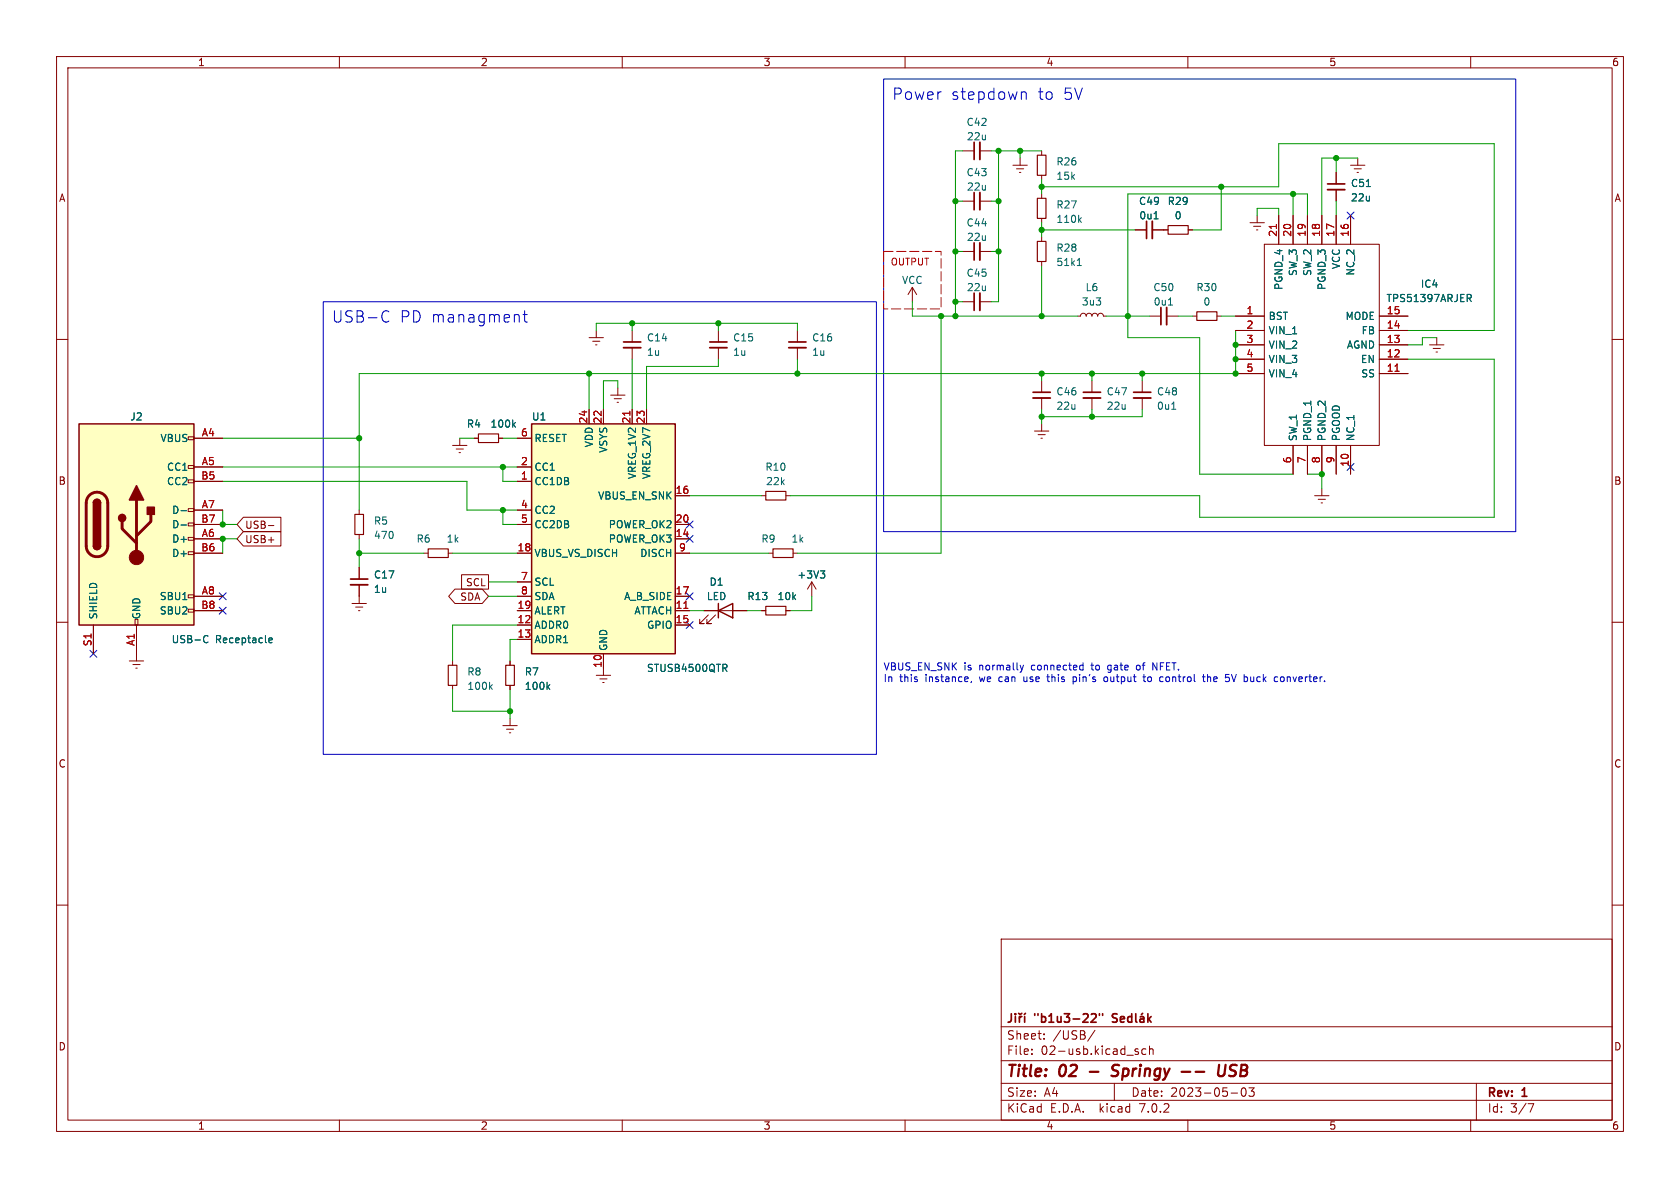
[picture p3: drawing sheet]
<svg xmlns="http://www.w3.org/2000/svg" width="297mm" height="210mm" viewBox="0 0 297 210" stroke-linecap="round" stroke-linejoin="round" font-family="sans-serif">
<g fill="none" stroke="#840000" stroke-width=".18">
<path d="M10 10h277v190h-277zM12 12h273v186h-273zM60 10v2M110 10v2M160 10v2M210 10v2M260 10v2M170.2 26.7h2M170.2 35.6h2M173.2 26.7h2.1M173.2 35.6h2.1M179.1 29.2h2.5"/>
<path d="M179.7 29.8h1.3M180.2 30.5h.3M180.3 27.9v1.3M184.1 26.7v.7M184.1 31v.8M184.1 34.3v.8M184.1 38.6v.8M221 39.4h2.5M222.2 38.1v1.3M226.1 38.1v5.1M228.6 38.1v5.1M231.1 38.1v5.1"/>
<path d="M233.7 38.1v5.1M236.2 30.5v2M236.2 33.5v2.1M236.2 38.1v5.1M238.8 29.2h2.5M238.8 38.1v5.1M239.4 29.8h1.3M239.9 30.5h.3M240 27.9v1.3M10 60h2M104.1 59.7h2.6M105.4 58.4v1.3"/>
<path d="M111.8 58.4v2.1M127 58.4v2.1M141 58.4v2.1M161.3 50.8l-.8 1.3M161.3 50.8v2.5M161.3 50.8l.8 1.3M170.2 44.5h2M170.2 53.3h2M173.2 44.5h2.1M173.2 53.3h2.1M184.1 41.9v.8M184.1 46.2v.8"/>
<path d="M190.5 55.9h.5l.2-.4 .3-.1 .4 .1 .1 .4 .2-.4 .3-.1 .4 .1 .1 .4 .2-.4 .4-.1 .3 .1 .2 .4 .1-.4 .4-.1 .3 .1 .2 .4h.5M200.7 40.6h2M203.2 55.9h2M203.7 40.6h2.8M206.2 55.9h2.1M210.1 40.6h.7M210.8 55.9h.8M215.1 55.9h.8M218.4 55.9h5.1M218.4 58.4h5.1M221.6 40h1.3M222.1 40.6h.3"/>
<path d="M223.5 43.2h20.3v35.5h-20.3zM243.8 55.9h5.1M243.8 58.4h5.1M254 59.7v1.3M285 60h2M33.3 77.2h1v.5h-1zM34.3 77.5h5.1M80 78.7h2.5M80.6 79.4h1.3M81.3 77.5v1.2M83.8 77.5h.8M88.1 77.5h.8"/>
<path d="M91.4 77.5h2.6M104.1 72.4v2.5M104.8 60.3h1.2M105.3 61h.2M106.7 72.4v2.5M107.9 69.9h2.6M108.6 70.5h1.3M109.1 71.1h.2M109.2 68.6v1.3M111.8 61.5v2M111.8 72.4v2.5M114.3 72.4v2.5"/>
<path d="M127 61.5v2M141 61.5v2M182.9 76.2h2.5M183.5 76.8h1.3M184 77.5h.3M184.1 67.3v2M184.1 70.4v2M184.1 74.9v1.3M193 67.3v2M193 70.4v2M201.9 67.3v2M201.9 70.4v2"/>
<path d="M218.4 61h5.1M218.4 66h5.1M218.4 63.5h5.1M228.6 78.7v5.1M231.1 78.7v5.1M233.7 78.7v5.1M236.2 78.7v5.1M238.8 78.7v5.1M243.8 61h5.1M243.8 66h5.1M243.8 63.5h5.1M252.7 61h2.6"/>
<path d="M253.4 61.6h1.2M253.9 62.2h.2M33.3 97.5h1v.5h-1zM33.3 95h1v.5h-1zM33.3 92.5h1v.5h-1zM33.3 89.9h1v.5h-1zM33.3 84.8h1v.5h-1zM33.3 82.3h1v.5h-1zM34.3 97.8h5.1M34.3 82.6h5.1M34.3 95.3h5.1M34.3 90.2h5.1"/>
<path d="M34.3 85.1h5.1M34.3 92.7h5.1M43 91.4h6.7v2.6h-6.7l-1.1-1.3zM43 94h6.7v2.5h-6.7l-1.1-1.2zM47.5 92.9h.9M63.5 90.2v.7M63.5 94.5v.8M74.9 97.8h.8M79.2 97.8h.8M81.2 80h.2M91.4 97.8h2.6M91.4 82.6h2.6"/>
<path d="M91.4 90.2h2.6M91.4 85.1h2.6M91.4 92.7h2.6M119.4 97.8h2.5M119.4 87.6h2.5M119.4 95.3h2.5M119.4 92.7h2.5M134.6 87.6h.8M135.9 97.8h.8M138.9 87.6h.8M140.2 97.8h.8M232.4 87.6h2.5"/>
<path d="M233 88.3h1.3M233.6 88.9h.2M233.7 86.4v1.2M10 110h2M16.5 110.5v5.1M22.9 116.8h2.5M23.5 117.5h1.3M23.9 109.5h.5v1h-.5zM24 118.1h.3M24.1 110.5v6.3M33.3 107.7h1v.5h-1zM33.3 105.2h1v.5h-1z"/>
<path d="M34.3 105.4h5.1M34.3 108h5.1M62.2 106.7h2.6M62.9 107.3h1.2M63.4 108h.2M63.5 100.3v2.1M63.5 103.4v3.3M80 116.8v.8M80.4 104.1h4.8l1.2 1.3-1.2 1.3h-4.8l-1.1-1.3zM81.6 101.6h4.8v2.5h-4.8zM90.2 116.8v.8M91.4 105.4h2.6"/>
<path d="M91.4 108h2.6M91.4 110.5h2.6M91.4 113h2.6M91.4 102.9h2.6M105.4 119.4h2.5M106.7 115.6v3.8M119.4 105.4h2.5M119.4 108h2.5M119.4 110.5h2.5M124.5 108h7.6M125.2 108.7l-1.5 1.5h.8h-.8v-.7M126.5 108.7l-1.5 1.5h.7h-.7v-.7"/>
<path d="M134.6 108h.8M138.9 108h.8M143.5 102.9l-.8 1.2M143.5 102.9v2.5M143.5 102.9l.8 1.2M285 110h2M80 121.2v.7M88.9 128.3h2.5M89.5 128.9h1.3M90 129.5h.3M90.2 121.2v.7M90.2 127v1.3"/>
<path d="M106 120h1.3M106.6 120.7h.2M10 160h2M285 160h2M177 166h108v32h-108zM60 198v2M110 198v2M160 198v2M177 194.5h108M177 191.5h108M177 187.5h108M177 181.5h108"/>
<path d="M182.4 186.3v.1M182.4 185.5v.1M184.6 183.6v.1M184.6 182.8v.1M193.6 182.1l-1.3 2M197 191.5v3M200.9 185.9l.3 .1 .1 .2-.2 .2h-.3M200.9 185.4l.3 .1M202.6 185.5l-.5-.1-.2 .3v.4l.1 .2h.6M203.2 185.5l.2-.1 .4 .1 .1 .9M203.2 184.9v1.5M210 198v2"/>
<path d="M217.6 193.2h1.2M219.6 192.4l.2-.1a.81 .81 0 0 1 .6 .6 .81 .81 0 0 1-.3 .8l-.2 .1a.81 .81 0 0 1-.6-.6 .81 .81 0 0 1 .3-.8zM220.8 192.3h.9l-.5 .6 .4 .1v.7l-.2 .1h-.4l-.2-.1M260 198v2M261 191.5v6.5M270.1 195.1h1l-.6 1.5"/>
</g>
<path d="M196.5 190.1l.7 .1M197.6 188.2l-.7 .1a.46 .46 0 0 0-.3 .5 .46 .46 0 0 0 .4 .4l.3 .1M208.9 189.5h1.5M211.4 189.5h1.5M215.5 188.2l-.2 1.7 .2 .2a.66 .66 0 0 0 1-.2l.2-1.7" fill="none" stroke="#840000" stroke-width=".4"/>
<g fill="none" stroke="#840000" stroke-width=".3">
<path d="M172.2 25.1v3.1M172.2 34v3.1M202.7 39.1v3.1M234.7 32.5h3M172.2 42.9v3.1M172.2 51.8v3.1M205.2 54.4v3M110.2 60.5h3.1M125.5 60.5h3M139.4 60.5h3.1M182.6 69.3h3.1M191.5 69.3h3.1"/>
<path d="M200.4 69.3h3.1M62 102.4h3M178.8 179.2v1.1a.48 .48 0 0 1-.6 .4M179.5 179.2v.1M179.5 179.7v1M180.1 179.1l.3 .2 .2-.2M180.2 179.7v1M180.6 179.7l-.2 .1-.2 .2M181.1 179.7v1M181.3 179.1l-.2 .2M193.1 179.2l.5 .1 .2 .3-.9 1.1h.9M194.4 179.2v.3"/>
<path d="M194.9 179.2v.3M197.5 179.3l-.6-.1-.2 .1v.5l.7 .3 .1 .3-.3 .3-.6-.1M200.1 179.8l-.5-.1-.2 .3v.4l.1 .2h.6M200.1 179.2v1.5M200.8 179.2v1.3l.2 .2M201.6 179.8h.5l.1 .9M202 179.1l-.2 .2M202.9 179.2v1.5M203.5 179.7l-.6 .6M198.1 180.2l.7-.1-.1-.3-.4-.1-.2 .2v.7h.6M202.2 180.1h-.5a.29 .29 0 0 0-.2 .3 .29 .29 0 0 0 .2 .3l.5-.1M203.1 180.1l.4 .6"/>
</g>
<g fill="none" stroke="#006464" stroke-width=".18">
<path d="M190.8 38.8l.4 .5M191.2 38.5l-.5 .5M204 38.7h.7M190.5 46.9h.7M190.7 45.9l.1-.2v1.2M206.6 53.9h.7M259.4 52h.5l.2 .3-.1 .4h-.6M259.7 52.7l.4 .6M90.8 75l.3 .5M91.1 74.7l-.5 .5M207.1 72.3h.8M32 90.3h1"/>
<path d="M32 92.8h1M32.3 106h.7M36.2 112.4l.3-.1 .3 .2M36.8 113.5l-.3 .1h-.3M47.5 113.2l.6-.1v-.3h-.4l-.2 .2 .1 .6h.5M128.1 118.1l.4 .6M128.4 117.5l.1 .2-.1 .3M145 100.9h.8l-.4 .5M145.6 101.4l.2 .2v.3l-.2 .3M86.7 121.4l.3 .5M87 121l-.4 .5M96.8 121.4l.4 .5"/>
<path d="M97.2 121l-.5 .5"/>
</g>
<g fill="none" stroke="#840000" stroke-width=".33">
<path d="M173.2 25.1v3.1M173.2 34v3.1M203.7 39.1v3.1M234.7 33.5h3M173.2 42.9v3.1M173.2 51.8v3.1M206.2 54.4v3M110.2 61.5h3.1M125.5 61.5h3M139.4 61.5h3.1M182.6 70.4h3.1M191.5 70.4h3.1"/>
<path d="M200.4 70.4h3.1M62 103.4h3"/>
</g>
<g fill="none" stroke="#840000" stroke-width=".2">
<path d="M183.4 35.1h1.5v3.5h-1.5zM183.4 27.4h1.5v3.6h-1.5zM206.5 39.9h3.6v1.5h-3.6zM183.4 42.7h1.5v3.5h-1.5zM211.6 55.1h3.5v1.5h-3.5zM84.6 76.7h3.5v1.5h-3.5zM62.7 90.9h1.6v3.6h-1.6zM75.7 97h3.5v1.6h-3.5zM135.4 86.9h3.5v1.5h-3.5zM136.7 97h3.5v1.6h-3.5zM79.2 117.6h1.6v3.6h-1.6zM89.4 117.6h1.5v3.6h-1.5z"/>
<path d="M135.4 107.2h3.5v1.5h-3.5z"/>
</g>
<path d="M225.7 39.7v.7M111.4 72.7v.7M246.6 65.6h.7M120.9 107.5h.7" fill="none" stroke="#a90000" stroke-width=".18"/>
<g fill="#ffffc2" stroke="#ffffc2" stroke-width=".18">
<path d="M14 74.9h20.3v35.6h-20.3z"/>
<path d="M94 74.9h25.4v40.7h-25.4z"/>
</g>
<path d="M14 74.9h20.3v35.6h-20.3zM94 74.9h25.4v40.7h-25.4zM16.5 96.5a.64 .64 0 0 0 .6 .7 .64 .64 0 0 0 .7-.7M16.5 88.9a.64 .64 0 0 1 .6-.6 .64 .64 0 0 1 .7 .6M127 108l2.5-1.3v2.5zM127 106.7v2.5" fill="none" stroke="#840000" stroke-width=".25"/>
<path d="M15.8 87.6a1.91 1.91 0 0 1 2.1-.5 1.91 1.91 0 0 1 1.1 1.8v7.6a1.91 1.91 0 0 1-1.9 1.9 1.91 1.91 0 0 1-1.9-1.9v-7.8l.2-.6zM21.6 92.2v1.3l2.5 2.5M24.1 88.4v10.2M26.7 90.9v1.3l-2.6 2.5" fill="none" stroke="#840000" stroke-width=".51"/>
<g fill="#840000" stroke="#840000" stroke-width=".25">
<path d="M16.5 96.5h1.3a.64 .64 0 0 1-.7 .7 .64 .64 0 0 1-.6-.7z"/>
<path d="M16.5 88.9h1.3v7.6h-1.3z"/>
<path d="M16.7 88.5a.64 .64 0 0 1 .7-.2 .64 .64 0 0 1 .4 .6h-1.3z"/>
<path d="M24.1 85.9l1.3 2.5h-2.5z"/>
<path d="M26 89.7h1.3v1.2h-1.3z"/>
<circle cx="21.6" cy="91.6" r=".63"/>
</g>
<circle cx="24.1" cy="98.6" r="1.27" fill="#840000" stroke="#840000" stroke-width=".18"/>
<g fill="none" stroke="#0000c2" stroke-width=".18">
<path d="M156.2 14h111.8v80h-111.8zM180.7 16.3l.2-.1 .4 .1 .1 1.3M57.1 53.3h97.8v80.1h-97.8zM68.2 54.9l.5 .2M68.7 56.7l-.5 .2M91.7 55.7l.1 1.2M92.5 55.6h.7M92.7 54.9v1.7l.1 .2 .4 .1M180.3 117.6l.3 .8M180.6 118.4l-.3 .5M180.9 117.6l-.3 .8M185.1 119.6h.4"/>
<path d="M189.7 119.6v1.3M189.8 119.6l-.1 .1M191.1 117.6l.4 .1M191.5 117.2v1.2M191.5 118.4h-.4M195.4 119.6l-.2 .3v.4l.2 .2M202.1 119.6h.4M202.2 119.2v1.1l.3 .2M203.8 118.4v-1.2l.7 1.2M205.5 119.6l-.4 .2M212.6 119.6h.5M212.8 119.2v1.1l.3 .2"/>
<path d="M216.7 119.2h.6M216.8 119.7h.3l.3 .3M225.5 119.6l.4 .1M171.8 120.4l-.2 .3M189.7 120.4l.1 .1M205.1 120.4l.4 .1M217.4 120.3l-.3 .2h-.3M225.9 120.4l-.4 .1"/>
</g>
<path d="M156.2 44.5h10.2v10.1h-10.2v-10.1" fill="none" stroke="#f00" stroke-width=".18" stroke-dasharray="1.7 .6"/>
<g fill="none" stroke="#009600" stroke-width=".18">
<path d="M168.9 35.6h1.3M170.2 26.7h-1.3v29.2M175.3 35.6h1.2M175.3 26.7h8.8M176.5 26.7v26.6h-1.2M180.3 26.7v1.2M184.1 33h42v-7.6h38.1v33h-15.3M184.1 31.8v2.5M184.1 39.4v2.5M215.9 33v7.6h-5.1M222.2 38.1v-1.3h3.9v1.3M228.6 34.3v3.8"/>
<path d="M231.1 38.1v-3.8h-31.7v25.4h12.7v24.1h16.5M236.2 27.9v2.6M236.2 35.6v2.5M240 27.9h-6.3v10.2M105.4 58.4v-1.2h35.6v1.2M111.8 57.2v1.2M127 57.2v1.2M161.3 53.3v2.6h29.2M166.4 55.9v41.9h-25.4M168.9 53.3h1.3M168.9 44.5h1.3M175.3 44.5h1.2"/>
<path d="M184.1 47v8.9M184.1 40.6h16.6M195.6 55.9h7.6M208.3 55.9h2.5M215.9 55.9h2.5M218.4 58.4v7.6h-154.9v24.2M254 59.7h-2.5v1.3h-2.6M39.4 77.5h24.1M81.3 77.5h2.5M88.9 77.5h2.5M104.1 66v6.4M109.2 68.6v-1.3h-2.5v5.1"/>
<path d="M111.8 63.5v8.9M127 63.5v1.3h-12.7v7.6M141 63.5v2.5M184.1 66v1.3M184.1 72.4v2.5M193 66v1.3M193 72.4v1.3M201.9 72.4v1.3h-17.8M201.9 66v1.3M248.9 63.5h15.3v27.9h-52.1v-3.8h-72.4M39.4 90.2v2.5h2.5M39.4 85.1h43.1v5.1h8.9"/>
<path d="M39.4 82.6h52M41.9 95.3h-2.5v2.5M63.5 95.3v5M63.5 97.8h11.4M80 97.8h11.4M88.9 90.2v2.5h2.5M88.9 82.6v2.5h2.5M121.9 87.6h12.7M121.9 97.8h14M231.1 83.8h2.6v2.6M86.4 102.9h5M86.4 105.4h5"/>
<path d="M91.4 113h-1.2v3.8M91.4 110.5h-11.4v6.3M121.9 108h2.6M132.1 108h2.5M143.5 105.4v2.6h-3.8M80 121.9v3.8h10.2M90.2 121.9v5.1"/>
</g>
<g fill="none" stroke="#000084" stroke-width=".18">
<path d="M238.2 37.5l1.2 1.2M239.4 37.5l-1.2 1.2M121.3 94.6l1.2 1.3M121.3 92.1l1.2 1.2M122.5 94.6l-1.2 1.3M122.5 92.1l-1.2 1.2M238.2 81.9l1.2 1.3M239.4 81.9l-1.2 1.3M15.9 115l1.2 1.2M17.1 115l-1.2 1.2M38.8 107.3l1.2 1.3M38.8 104.8l1.2 1.2"/>
<path d="M40 107.3l-1.2 1.3M40 104.8l-1.2 1.2M121.3 109.9l1.2 1.2M121.3 104.8l1.2 1.2M122.5 109.9l-1.2 1.2M122.5 104.8l-1.2 1.2"/>
</g>
<g fill="#009600" stroke="#009600" stroke-width=".18">
<circle cx="184.1" cy="33" r=".46"/>
<circle cx="168.9" cy="44.5" r=".46"/>
<circle cx="176.5" cy="35.6" r=".46"/>
<circle cx="168.9" cy="35.6" r=".46"/>
<circle cx="176.5" cy="26.7" r=".46"/>
<circle cx="184.1" cy="40.6" r=".46"/>
<circle cx="180.3" cy="26.7" r=".46"/>
<circle cx="168.9" cy="53.3" r=".46"/>
<circle cx="176.5" cy="44.5" r=".46"/>
<circle cx="218.4" cy="61" r=".46"/>
<circle cx="218.4" cy="66" r=".46"/>
<circle cx="218.4" cy="63.5" r=".46"/>
<circle cx="236.2" cy="27.9" r=".46"/>
<circle cx="193" cy="73.7" r=".46"/>
<circle cx="193" cy="66" r=".46"/>
<circle cx="184.1" cy="66" r=".46"/>
<circle cx="184.1" cy="55.9" r=".46"/>
<circle cx="184.1" cy="73.7" r=".46"/>
<circle cx="199.4" cy="55.9" r=".46"/>
<circle cx="201.9" cy="66" r=".46"/>
<circle cx="233.7" cy="83.8" r=".46"/>
<circle cx="228.6" cy="34.3" r=".46"/>
<circle cx="215.9" cy="33" r=".46"/>
<circle cx="168.9" cy="55.9" r=".46"/>
<circle cx="141" cy="66" r=".46"/>
<circle cx="127" cy="57.2" r=".46"/>
<circle cx="166.4" cy="55.9" r=".46"/>
<circle cx="104.1" cy="66" r=".46"/>
<circle cx="111.8" cy="57.2" r=".46"/>
<circle cx="63.5" cy="77.5" r=".46"/>
<circle cx="39.4" cy="92.7" r=".46"/>
<circle cx="39.4" cy="95.3" r=".46"/>
<circle cx="63.5" cy="97.8" r=".46"/>
<circle cx="90.2" cy="125.7" r=".46"/>
<circle cx="88.9" cy="82.6" r=".46"/>
<circle cx="88.9" cy="90.2" r=".46"/>
</g>
<g font-size="2.8" fill="#0000c2">
<text x="157.7" y="17.9">Power</text>
<text x="168.1" y="17.9">stepdown</text>
<text x="183.4" y="17.9">to</text>
<text x="187.8" y="17.9">5V</text>
<text x="58.7" y="57.2">USB-C</text>
<text x="70.6" y="57.2">PD managment</text>
</g>
<g font-size="2.8" fill="#840000">
<text x="178" y="190.8">Title:</text>
<text x="187.4" y="190.8">02</text>
<text x="193.3" y="190.8">-</text>
<text x="197.9" y="190.8">Springy</text>
<text x="217.8" y="190.8">USB</text>
</g>
<g font-size="2.1" fill="#840000">
<text x="178" y="183.9">Sheet:</text>
<text x="183.1" y="181.1">&quot;b1u3-22&quot;</text>
<text x="186.2" y="183.9">/USB/</text>
<text x="178" y="186.6">File:</text>
<text x="184" y="186.6">02-usb.kicad_sch</text>
<text x="178" y="196.8">KiCad</text>
<text x="178" y="194">Size:</text>
<text x="184.6" y="194">A4</text>
<text x="185.7" y="196.8">E.D.A.</text>
<text x="194.4" y="196.8">kicad</text>
<text x="200" y="194">Date:</text>
<text x="201.5" y="196.8">7.0.2</text>
<text x="206.9" y="194">2023-05-03</text>
<text x="263" y="194.2">Rev:</text>
<text x="263" y="196.8">Id:</text>
<text x="267" y="196.8">3/7</text>
<text x="269.2" y="194.2">1</text>
</g>
<g font-size="1.8" fill="#840000">
<text x="35" y="11.8">1</text>
<text x="85" y="11.8">2</text>
<text x="135" y="11.8">3</text>
<text x="185" y="11.8">4</text>
<text x="235" y="11.8">5</text>
<text x="285" y="11.8">6</text>
<text x="10.4" y="35.8">A</text>
<text x="285.4" y="35.8">A</text>
<text x="10.3" y="85.8">B</text>
<text x="285.3" y="85.8">B</text>
<text x="43.3" y="93.6">USB-</text>
<text x="43.3" y="96.2">USB+</text>
<text x="81.2" y="106.3">SDA</text>
<text x="82.2" y="103.8">SCL</text>
<text x="10.3" y="135.8">C</text>
<text x="285.3" y="135.8">C</text>
<text x="10.3" y="185.8">D</text>
<text x="285.3" y="185.8">D</text>
<text x="35" y="199.8">1</text>
<text x="85" y="199.8">2</text>
<text x="135" y="199.8">3</text>
<text x="185" y="199.8">4</text>
<text x="235" y="199.8">5</text>
<text x="285" y="199.8">6</text>
</g>
<g font-size="1.8" fill="#006464">
<text x="170.8" y="22.4">C42</text>
<text x="170.9" y="25">22u</text>
<text x="186.7" y="29.4">R26</text>
<text x="170.8" y="31.3">C43</text>
<text x="170.9" y="33.8">22u</text>
<text x="186.7" y="31.9">15k</text>
<text x="238.8" y="33.2">C51</text>
<text x="238.8" y="35.8">22u</text>
<text x="170.8" y="40.2">C44</text>
<text x="186.7" y="37">R27</text>
<text x="186.7" y="39.6">110k</text>
<text x="201.3" y="36.4">C49</text>
<text x="201.4" y="38.9">0u1</text>
<text x="206.4" y="36.4">R29</text>
<text x="207.6" y="38.9">0</text>
<text x="170.9" y="42.7">22u</text>
<text x="186.7" y="44.6">R28</text>
<text x="186.7" y="47.2">51k1</text>
<text x="237" y="47.7" transform="rotate(-90 237 47.7)">VCC</text>
<text x="159.4" y="50.4">VCC</text>
<text x="170.8" y="49.1">C45</text>
<text x="170.9" y="51.6">22u</text>
<text x="191.9" y="51.6">L6</text>
<text x="203.8" y="51.6">C50</text>
<text x="211.5" y="51.6">R30</text>
<text x="226.9" y="51.4" transform="rotate(-90 226.9 51.4)">PGND_4</text>
<text x="229.4" y="48.9" transform="rotate(-90 229.4 48.9)">SW_3</text>
<text x="232" y="48.9" transform="rotate(-90 232 48.9)">SW_2</text>
<text x="234.5" y="51.4" transform="rotate(-90 234.5 51.4)">PGND_3</text>
<text x="239.6" y="48.8" transform="rotate(-90 239.6 48.8)">NC_2</text>
<text x="245" y="53.6">TPS51397ARJER</text>
<text x="251.1" y="51">IC4</text>
<text x="191.2" y="54.2">3u3</text>
<text x="203.9" y="54.2">0u1</text>
<text x="212.7" y="54.2">0</text>
<text x="224.3" y="56.7">BST</text>
<text x="224.3" y="59.2">VIN_1</text>
<text x="237.8" y="56.7">MODE</text>
<text x="240.6" y="59.2">FB</text>
<text x="114.3" y="60.5">C14</text>
<text x="114.3" y="63.1">1u</text>
<text x="129.5" y="60.5">C15</text>
<text x="129.5" y="63.1">1u</text>
<text x="143.5" y="60.5">C16</text>
<text x="143.5" y="63.1">1u</text>
<text x="224.3" y="61.8">VIN_2</text>
<text x="224.3" y="64.3">VIN_3</text>
<text x="238" y="61.8">AGND</text>
<text x="240.5" y="64.3">EN</text>
<text x="186.7" y="70">C46</text>
<text x="195.6" y="70">C47</text>
<text x="204.5" y="70">C48</text>
<text x="224.3" y="66.9">VIN_4</text>
<text x="240.5" y="66.9">SS</text>
<text x="23" y="74.5">J2</text>
<text x="82.5" y="75.8">R4</text>
<text x="86.6" y="75.8">100k</text>
<text x="94" y="74.5">U1</text>
<text x="186.7" y="72.6">22u</text>
<text x="195.6" y="72.6">22u</text>
<text x="204.5" y="72.6">0u1</text>
<text x="229.4" y="78" transform="rotate(-90 229.4 78)">SW_1</text>
<text x="232" y="78" transform="rotate(-90 232 78)">PGND_1</text>
<text x="234.5" y="78" transform="rotate(-90 234.5 78)">PGND_2</text>
<text x="237" y="78" transform="rotate(-90 237 78)">PGOOD</text>
<text x="239.6" y="78" transform="rotate(-90 239.6 78)">NC_1</text>
<text x="28.2" y="78.3">VBUS</text>
<text x="29.4" y="83.4">CC1</text>
<text x="94.5" y="83.4">CC1</text>
<text x="94.5" y="78.3">RESET</text>
<text x="105" y="79.2" transform="rotate(-90 105 79.2)">VDD</text>
<text x="107.5" y="80.2" transform="rotate(-90 107.5 80.2)">VSYS</text>
<text x="135.3" y="83.4">R10</text>
<text x="29.4" y="85.9">CC2</text>
<text x="94.5" y="85.9">CC1DB</text>
<text x="105.6" y="88.5">VBUS_EN_SNK</text>
<text x="112.6" y="84.8" transform="rotate(-90 112.6 84.8)">VREG_1V2</text>
<text x="115.1" y="84.8" transform="rotate(-90 115.1 84.8)">VREG_2V7</text>
<text x="135.4" y="85.9">22k</text>
<text x="30.3" y="91">D-</text>
<text x="30.3" y="93.5">D-</text>
<text x="66" y="92.9">R5</text>
<text x="66" y="95.4">470</text>
<text x="94.5" y="91">CC2</text>
<text x="94.5" y="93.5">CC2DB</text>
<text x="107.5" y="93.5">POWER_OK2</text>
<text x="30.3" y="96.1">D+</text>
<text x="30.3" y="98.6">D+</text>
<text x="73.6" y="96.1">R6</text>
<text x="78.9" y="96.1">1k</text>
<text x="94.5" y="98.6">VBUS_VS_DISCH</text>
<text x="107.5" y="96.1">POWER_OK3</text>
<text x="113.1" y="98.6">DISCH</text>
<text x="134.5" y="96.1">R9</text>
<text x="139.9" y="96.1">1k</text>
<text x="28.1" y="106.2">SBU1</text>
<text x="66" y="102.4">C17</text>
<text x="66" y="105">1u</text>
<text x="94.5" y="103.7">SCL</text>
<text x="94.5" y="106.2">SDA</text>
<text x="110.2" y="106.2">A_B_SIDE</text>
<text x="124.9" y="106.2">LED</text>
<text x="125.4" y="103.7">D1</text>
<text x="132.1" y="106.2">R13</text>
<text x="137.4" y="106.2">10k</text>
<text x="140.9" y="102.4">+3V3</text>
<text x="17.3" y="109.5" transform="rotate(-90 17.3 109.5)">SHIELD</text>
<text x="25" y="109.5" transform="rotate(-90 25 109.5)">GND</text>
<text x="28.1" y="108.8">SBU2</text>
<text x="30.3" y="113.9">USB-C</text>
<text x="38" y="113.9">Receptacle</text>
<text x="94.5" y="111.3">ADDR0</text>
<text x="94.5" y="113.9">ADDR1</text>
<text x="94.5" y="108.8">ALERT</text>
<text x="112" y="108.8">ATTACH</text>
<text x="114.3" y="111.3">GPIO</text>
<text x="82.6" y="119.6">R8</text>
<text x="92.7" y="119.6">R7</text>
<text x="107.5" y="115.1" transform="rotate(-90 107.5 115.1)">GND</text>
<text x="114.3" y="118.9">STUSB4500QTR</text>
<text x="82.6" y="122.1">100k</text>
<text x="92.7" y="122.1">100k</text>
</g>
<g font-size="1.8" fill="#a90000">
<text x="225.8" y="41.9" transform="rotate(-90 225.8 41.9)">21</text>
<text x="228.3" y="41.9" transform="rotate(-90 228.3 41.9)">20</text>
<text x="230.9" y="41.9" transform="rotate(-90 230.9 41.9)">19</text>
<text x="233.4" y="41.9" transform="rotate(-90 233.4 41.9)">18</text>
<text x="236" y="41.9" transform="rotate(-90 236 41.9)">17</text>
<text x="238.5" y="41.9" transform="rotate(-90 238.5 41.9)">16</text>
<text x="220.3" y="55.6">1</text>
<text x="220.3" y="58.2">2</text>
<text x="245.1" y="58.2">14</text>
<text x="245.1" y="55.6">15</text>
<text x="220.3" y="60.7">3</text>
<text x="220.3" y="63.2">4</text>
<text x="220.3" y="65.8">5</text>
<text x="245.1" y="65.8">11</text>
<text x="245.1" y="63.2">12</text>
<text x="245.1" y="60.7">13</text>
<text x="35.6" y="77.2">A4</text>
<text x="92" y="77.2">6</text>
<text x="103.9" y="74.9" transform="rotate(-90 103.9 74.9)">24</text>
<text x="106.4" y="74.9" transform="rotate(-90 106.4 74.9)">22</text>
<text x="111.5" y="74.9" transform="rotate(-90 111.5 74.9)">21</text>
<text x="114" y="74.9" transform="rotate(-90 114 74.9)">23</text>
<text x="35.6" y="82.3">A5</text>
<text x="92" y="82.3">2</text>
<text x="228.3" y="81.9" transform="rotate(-90 228.3 81.9)">6</text>
<text x="230.9" y="81.9" transform="rotate(-90 230.9 81.9)">7</text>
<text x="233.4" y="81.9" transform="rotate(-90 233.4 81.9)">8</text>
<text x="236" y="81.9" transform="rotate(-90 236 81.9)">9</text>
<text x="238.5" y="82.6" transform="rotate(-90 238.5 82.6)">10</text>
<text x="35.5" y="84.8">B5</text>
<text x="35.6" y="89.9">A7</text>
<text x="92" y="84.8">1</text>
<text x="92" y="89.9">4</text>
<text x="119.4" y="87.4">16</text>
<text x="35.5" y="92.5">B7</text>
<text x="35.6" y="95">A6</text>
<text x="92" y="92.5">5</text>
<text x="119.4" y="95">14</text>
<text x="119.4" y="92.5">20</text>
<text x="35.5" y="97.5">B6</text>
<text x="91.4" y="97.5">18</text>
<text x="120" y="97.5">9</text>
<text x="35.5" y="107.7">B8</text>
<text x="35.6" y="105.2">A8</text>
<text x="91.4" y="107.7">19</text>
<text x="92" y="102.6">7</text>
<text x="92" y="105.2">8</text>
<text x="119.4" y="107.7">11</text>
<text x="119.4" y="105.2">17</text>
<text x="91.4" y="110.2">12</text>
<text x="91.4" y="112.8">13</text>
<text x="119.4" y="110.2">15</text>
<text x="16.3" y="114.3" transform="rotate(-90 16.3 114.3)">S1</text>
<text x="23.9" y="114.2" transform="rotate(-90 23.9 114.2)">A1</text>
<text x="106.4" y="118.1" transform="rotate(-90 106.4 118.1)">10</text>
</g>
<g font-size="1.8" fill="#0000c2">
<text x="156.2" y="118.6">VBUS_EN_SNK</text>
<text x="170.4" y="118.6">is</text>
<text x="173.2" y="118.6">normally</text>
<text x="182.5" y="118.6">connected</text>
<text x="193.2" y="118.6">to</text>
<text x="196.2" y="118.6">gate</text>
<text x="201.4" y="118.6">of</text>
<text x="204.4" y="118.6">NFET.</text>
<text x="156.2" y="120.7">In</text>
<text x="159.1" y="120.7">this</text>
<text x="163.7" y="120.7">instance,</text>
<text x="173.3" y="120.7">we</text>
<text x="176.9" y="120.7">can</text>
<text x="181.3" y="120.7">use</text>
<text x="185.7" y="120.7">this</text>
<text x="190.3" y="120.7">pin's</text>
<text x="195.9" y="120.7">output</text>
<text x="203.1" y="120.7">to</text>
<text x="206" y="120.7">control</text>
<text x="213.8" y="120.7">the</text>
<text x="217.9" y="120.7">5V buck</text>
<text x="226.8" y="120.7">converter.</text>
</g>
<text font-size="1.7" fill="#f00" x="157.5" y="47">OUTPUT</text>
</svg>
